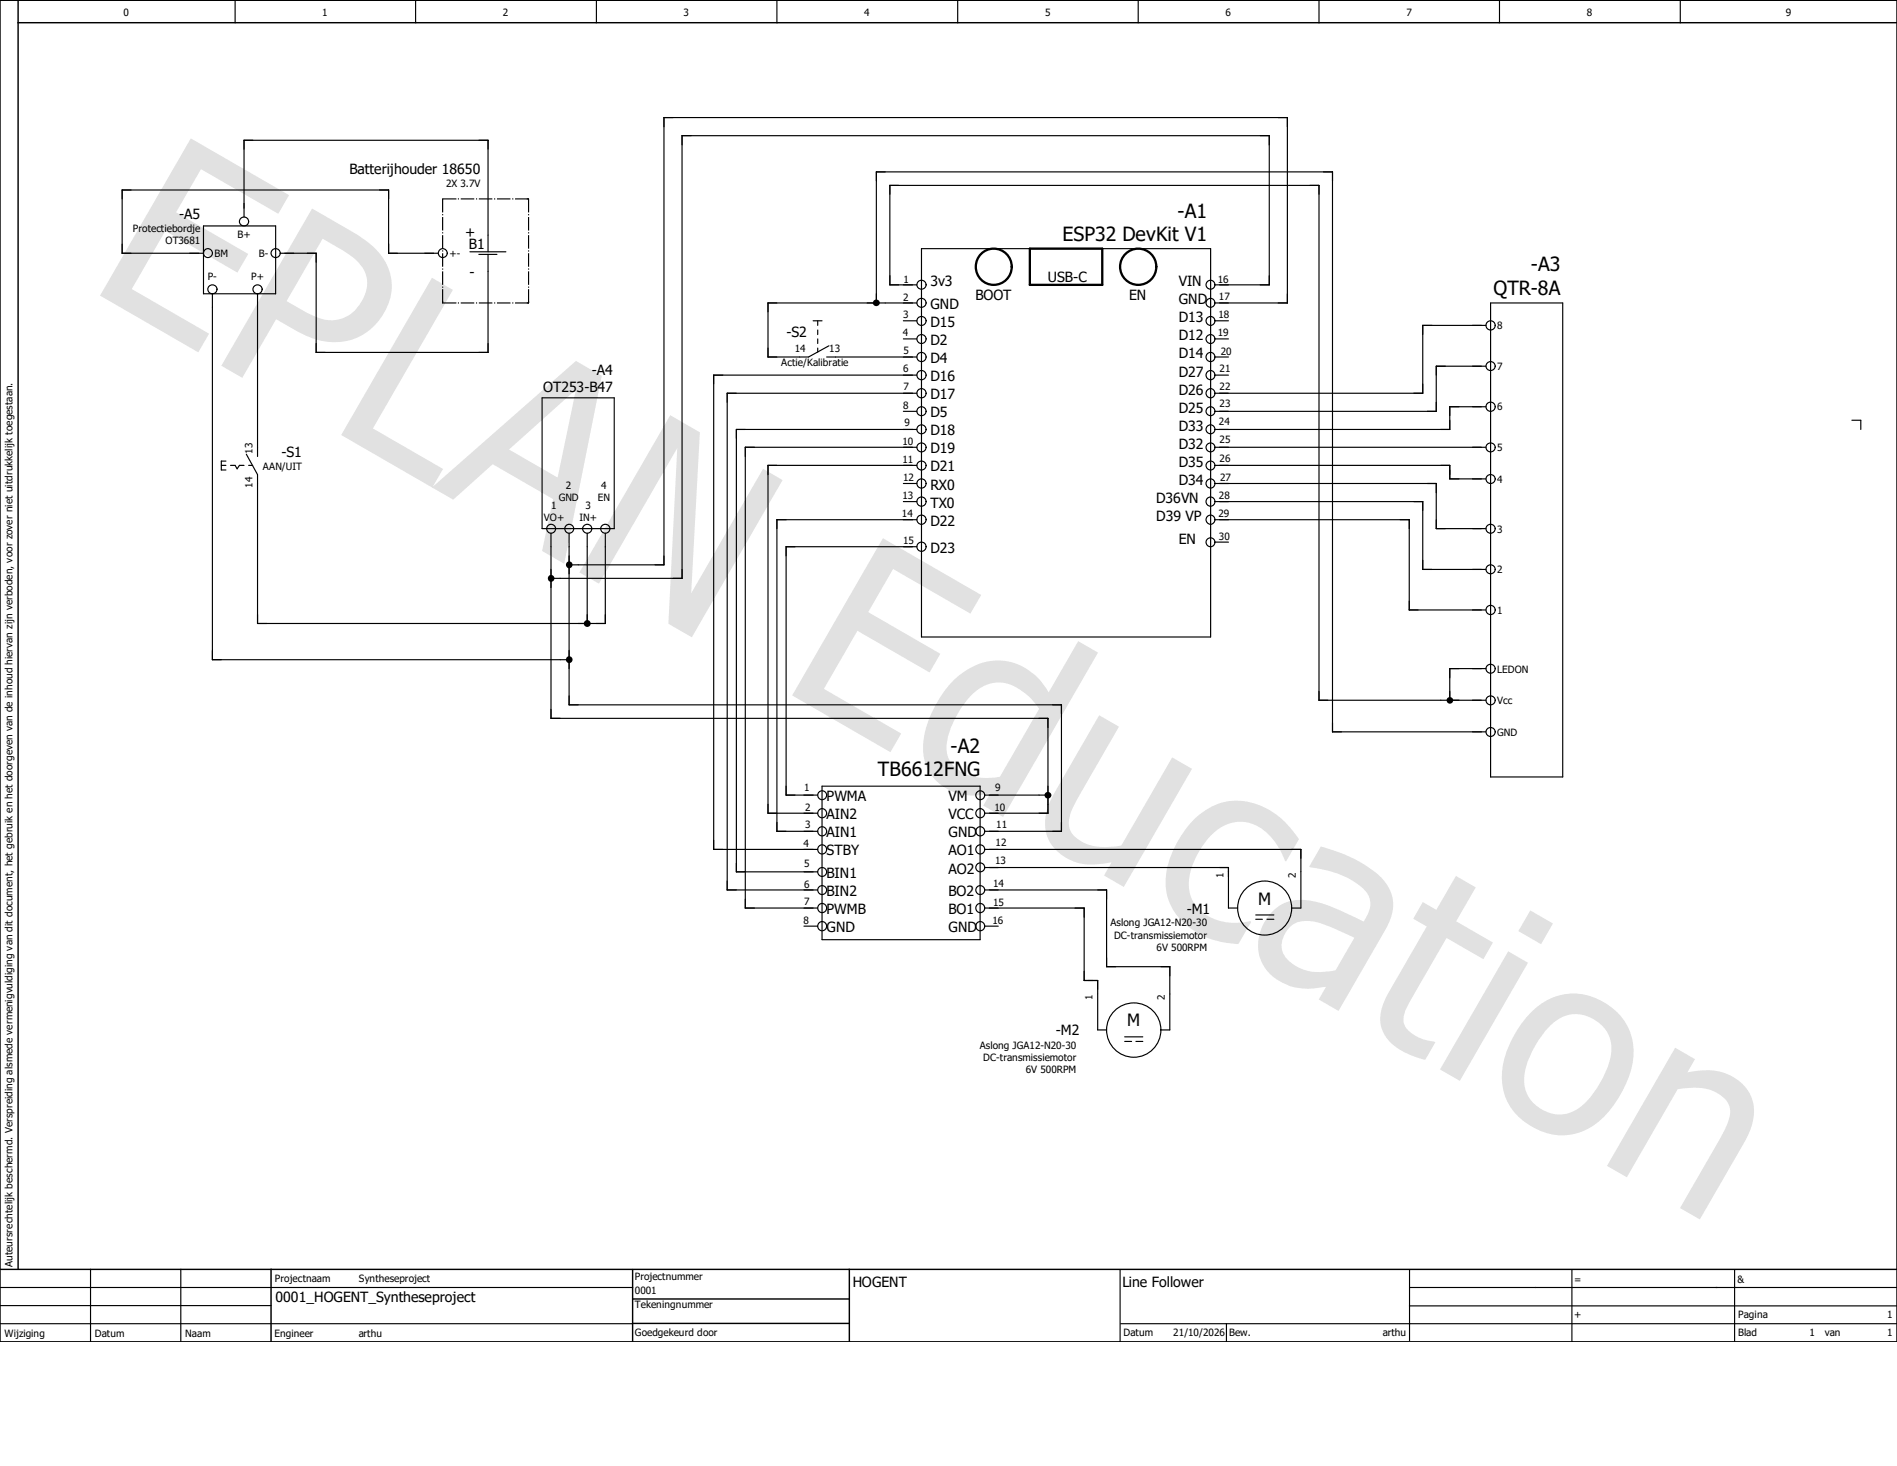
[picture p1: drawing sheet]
<svg xmlns="http://www.w3.org/2000/svg" width="279mm" height="216mm" viewBox="0 0 279 216" stroke-linecap="round" stroke-linejoin="round" font-family="sans-serif">
<path d="M197.7 -.1l-197.7 197.7M0 169.2l40.1 28.4M0 197.5v.1" fill="none" stroke="#fff" stroke-width=".15"/>
<g fill="none" stroke="#000" stroke-width=".17">
<path d="M34.6 0v3.3M61.2 0v3.3M87.8 0v3.3M114.4 0v3.3M141.1 0v3.3M167.6 0v3.3M194.3 0v3.3M220.9 0v3.3M247.5 0v3.3M0 194.9h93.1M0 189.6h93.2M0 192.3h39.9"/>
<path d="M13.3 186.9v10.7M26.6 186.9v10.7M165 187v10.6M165.1 194.9h114.3M180.6 194.9v2.7M207.6 192.3h71.8M207.6 189.6h71.8M207.6 187.1v10.3M231.5 187v10.6M255.5 187.1v10.4"/>
</g>
<path d="M0 0h279.4v197.6h-279.4zM2.7 3.3h276.7M2.7 0v186.9M0 186.9h279.4M39.9 186.9v10.7M93.1 191.3h32M93.2 187v10.5M93.2 194.9h31.9M125.1 186.9v10.7" fill="none" stroke="#000" stroke-width=".21"/>
<path d="M28.1 20.4l14.5 8.3-1.6 2.8-11.4-6.6-3.7 6.4 10.7 6.1-1.6 2.8-10.7-6.2-4.9 8.6 11.4 6.5-1.6 2.8-14.5-8.4zM46 30.7l5.8 3.4a11.4 11.4 0 0 1 5.4 5.4 7.7 7.7 0 0 1-1.6 8 8.5 8.5 0 0 1-10.3 2l-1.3-.6-3.3-1.9-5 8.6-3.1-1.7zM47.5 35.2l-5.3 9.1 2.1 1.3a8.2 8.2 0 0 0 5.2 1.5 5.7 5.7 0 0 0 4.5-6.4 6.7 6.7 0 0 0-3.5-3.8zM63.6 40.9l3.1 1.8-11.8 20.4 10.4 6-1.6 2.7-13.5-7.7zM63.6 71.8l21.2-18.6 3.8 2.2-5.5 27.6-3.3-1.9 1.7-7.6-8.9-5.1-5.8 5.2zM75 66.2l7.1 4.1 2.7-12.9zM98.7 61.1l4.4 2.6-1.3 23.7 10.6-18.4 2.9 1.7-13.4 23.2-3.5-2 1.4-25.9-11.6 20-2.9-1.7zM130 79.3l14.5 8.3-1.6 2.8-11.4-6.6-3.6 6.3 10.6 6.2-1.6 2.7-10.6-6.1-5 8.6 11.4 6.5-1.6 2.8-14.4-8.4zM140.5 100.1a8.7 8.7 0 0 1 9.3-2.3 9.2 9.2 0 0 1 4.7 4.2l4.3-7.6 2.9 1.7-14 24.2-2.9-1.7 1.1-1.8a8.2 8.2 0 0 1-8.2-2 7.4 7.4 0 0 1-1.4-7.3 17.5 17.5 0 0 1 4.2-7.4zM143.1 102.4a13 13 0 0 0-3.7 7.9 4.5 4.5 0 0 0 3.9 4.1 9.8 9.8 0 0 0 4 0l5.8-10a8.8 8.8 0 0 0-5.3-3.8 5.5 5.5 0 0 0-4.7 1.8zM161.9 105.3l2.9 1.7-5.7 9.9a8.7 8.7 0 0 0-1.7 4.6 3.8 3.8 0 0 0 2.8 2.9 10.2 10.2 0 0 0 5 .1l7.4-13 3 1.7-10.1 17.4-2.9-1.7 1.1-1.9a9.6 9.6 0 0 1-6.1-.4 5.9 5.9 0 0 1-3.3-7.8l1.1-2.2zM175.6 120.9a8.8 8.8 0 0 1 11.8-1.3 13.8 13.8 0 0 1 3.9 4l-1.9 3.3-.1-.1a9.3 9.3 0 0 0-4.5-5.3 5.7 5.7 0 0 0-6.8 1.9 11.2 11.2 0 0 0-2.9 7 5.7 5.7 0 0 0 4.8 5.3 9.6 9.6 0 0 0 4.2 0l.2 .1-1.9 3.2a11.5 11.5 0 0 1-9.9-5.5 9.5 9.5 0 0 1 .4-8.5l1.5-2.5zM190 136.5a3.4 3.4 0 0 0-.4 4.8 7 7 0 0 0 6.6 1.7l.5-.1 2.8-4.8-2.3-1a10.8 10.8 0 0 0-5.4-1.4 2.87 2.87 0 0 0-1.8 .8zM194.5 124.7a20.1 20.1 0 0 1 9 4.6 5.7 5.7 0 0 1 .8 7.1l-7.2 12.5-2.9-1.7 1.1-1.9a9.3 9.3 0 0 1-7.4-1.2 6.2 6.2 0 0 1-1.3-8.8 6 6 0 0 1 6.8-2.6 33.6 33.6 0 0 1 7.4 3 4 4 0 0 0 .9-3.5 6.6 6.6 0 0 0-3.2-2.9 16.6 16.6 0 0 0-5.5-1.6l-.2-.1zM209.6 132.8l2 1.2 2.8-5 3 1.7-2.9 5 5.4 3.1-1.4 2.5-5.4-3.2-4.8 8.3a9.7 9.7 0 0 0-1.6 3.7 2.79 2.79 0 0 0 1.9 2.5 10.2 10.2 0 0 0 2.8 .9l-1.5 2.6-1.1-.3a9 9 0 0 1-4.9-3.5 5.2 5.2 0 0 1 0-4.8l.7-1.4 5.5-9.7-2-1.1zM222.1 140.1l3 1.7-10.1 17.4-2.9-1.7zM225.4 134.1l3.3 1.9-1.7 3.1-3.4-2zM225.6 149a8.6 8.6 0 0 1 12-.4 8.5 8.5 0 0 1 2.4 9.8 14.8 14.8 0 0 1-5.9 7.7 8.4 8.4 0 0 1-9.3-.7 8.3 8.3 0 0 1-3.2-9.5 16.6 16.6 0 0 1 4-6.9zM228.1 151.3a14.1 14.1 0 0 0-3.6 7.1 5.2 5.2 0 0 0 3.2 5.3 5.2 5.2 0 0 0 6-1.5 14.5 14.5 0 0 0 3.6-7.2 5.2 5.2 0 0 0-6.4-5.5 5.9 5.9 0 0 0-2.8 1.8zM246.7 154.3l3 1.7-1.2 1.9a8.9 8.9 0 0 1 7.4 1.1 5.8 5.8 0 0 1 2 7l-1 2.3-6.5 11.3-3-1.7 5.7-9.9a10.8 10.8 0 0 0 1.7-4.2 3.1 3.1 0 0 0-2-2.9 8.8 8.8 0 0 0-5.7-.5l-7.5 13-2.9-1.7z" fill="#e1e1e1"/>
<g fill="none" stroke="#000" stroke-width=".17">
<path d="M30 37.3h-12v-9.3h39.2v9.3h7.4M30 33.3h10.6v10h-10.6zM35.9 32v-11.3h36v16.4M41.3 37.3h5.3v14.6h25.3v-14.4M69.2 37.1h5.3M70.5 37.5h2.7M135.7 36.6h42.6v57.2h-42.6zM31.3 43.3v53.9h52.5M37.9 43.3v23.9M79.8 58.6h10.7v19.3h-10.7zM119.8 47.2h1.3M120.4 47.2v.7"/>
<path d="M120.4 48.6v.7M120.4 49.9v.7M120.4 51.3v.6M121.8 52.6h13.2M129.1 44.6v-19.3h67.2v82.5h22.6M133.1 47.2h1.9M133.1 49.9h1.9M135 42h-3.9v-14.7h63.2v75.8h24.6M135 44.6h-21.9v8h6l3-1.7M135 57.9h-27.9v73.2h13.3M135 55.2h-29.9v69.9h15.3M178.9 42h8v-22h-86.4v65.2h-19.3"/>
<path d="M178.9 44.6h10.7v-27.3h-91.8v65.9h-14M178.9 55.2h2M178.9 52.6h2M178.9 47.2h2M178.9 49.9h2M218.9 59.9h-5.4v3.3h-34.6M218.9 47.9h-9.4v10h-30.6M218.9 53.9h-7.4v6.7h-32.6M219.5 44.6h10.7v69.8h-10.7zM32.6 68.5h.7M33.3 67.9h-.7v1.3h.7M34 68.5h.6l.3 .5 .4-.5h.6"/>
<path d="M36.3 66.9l1.6 3v21.9h51.3v-13.3M36.6 68.5h.6M81.2 78.5v27.3h73.1v14h-9.3M83.8 78.5v25.3h72.5v18.6h-11.3M86.5 78.5v13.3M133.1 73.9h1.9M133.1 71.2h1.9M133.1 60.6h1.9M135 68.5h-21.9v51.3h7.3M135 65.9h-25.2v67.8h10.6M135 76.5h-20.6v45.9h6M135 63.2h-26.5v65.2h11.9"/>
<path d="M178.9 68.5h34.6v2h5.4M178.9 76.5h28.7v13.3h11.3M178.9 73.9h30.6v10h9.4M178.9 71.2h32.6v6.7h7.4M178.9 65.9h40M178.9 79.8h2M272.8 61.9h1.3v1.3M135 80.5h-19.2v36.6h4.6M218.9 98.5h-5.4v4.6M121.1 115.8h23.3v22.6h-23.3zM145 117.1h9.3M118.4 136.4h2"/>
<path d="M145 127.8h35.9v5.9h1.4M145 131.1h18v11.3h9.3v9.3h-1.3M145 133.7h14.7v10.7h2v7.3h1.3M145 125.1h46.6v8.6h-1.4M145 136.4h2M185 134.7h2.6M185 135.4h.9M186.6 135.4h1M165.7 152.7h2.6M165.7 153.4h1M167.3 153.4h1"/>
<circle cx="30.6" cy="37.3" r=".66"/>
<circle cx="35.9" cy="32.6" r=".67"/>
<circle cx="40.6" cy="37.3" r=".67"/>
<circle cx="65.2" cy="37.3" r=".66"/>
<circle cx="31.3" cy="42.6" r=".67"/>
<circle cx="37.9" cy="42.6" r=".67"/>
<circle cx="135.7" cy="52.6" r=".68"/>
<circle cx="135.7" cy="55.2" r=".68"/>
<circle cx="135.7" cy="57.9" r=".68"/>
<circle cx="135.7" cy="44.6" r=".67"/>
<circle cx="135.7" cy="41.9" r=".67"/>
<circle cx="135.7" cy="49.9" r=".67"/>
<circle cx="135.7" cy="47.3" r=".67"/>
<circle cx="178.3" cy="52.6" r=".66"/>
<circle cx="178.3" cy="55.2" r=".66"/>
<circle cx="178.3" cy="57.9" r=".66"/>
<circle cx="178.3" cy="41.9" r=".65"/>
<circle cx="178.3" cy="44.6" r=".65"/>
<circle cx="178.3" cy="47.3" r=".65"/>
<circle cx="178.3" cy="49.9" r=".65"/>
<circle cx="219.5" cy="59.9" r=".68"/>
<circle cx="219.5" cy="47.9" r=".68"/>
<circle cx="219.5" cy="53.9" r=".67"/>
<circle cx="81.2" cy="77.9" r=".66"/>
<circle cx="83.8" cy="77.9" r=".66"/>
<circle cx="86.5" cy="77.9" r=".66"/>
<circle cx="89.2" cy="77.9" r=".67"/>
<circle cx="135.7" cy="73.9" r=".68"/>
<circle cx="135.7" cy="71.2" r=".68"/>
<circle cx="135.7" cy="76.5" r=".68"/>
<circle cx="135.7" cy="63.2" r=".67"/>
<circle cx="135.7" cy="60.6" r=".67"/>
<circle cx="135.7" cy="68.6" r=".67"/>
<circle cx="135.7" cy="65.9" r=".67"/>
<circle cx="178.3" cy="71.2" r=".66"/>
<circle cx="178.3" cy="73.9" r=".66"/>
<circle cx="178.3" cy="76.5" r=".66"/>
<circle cx="178.3" cy="60.6" r=".65"/>
<circle cx="178.3" cy="63.2" r=".65"/>
<circle cx="178.3" cy="79.9" r=".65"/>
<circle cx="178.3" cy="68.6" r=".65"/>
<circle cx="178.3" cy="65.9" r=".65"/>
<circle cx="219.5" cy="65.9" r=".67"/>
<circle cx="219.5" cy="70.6" r=".67"/>
<circle cx="219.5" cy="77.9" r=".67"/>
<circle cx="135.7" cy="80.5" r=".68"/>
<circle cx="219.5" cy="89.8" r=".68"/>
<circle cx="219.5" cy="83.8" r=".67"/>
<circle cx="219.5" cy="98.5" r=".67"/>
<circle cx="121.1" cy="119.8" r=".67"/>
<circle cx="121.1" cy="117.1" r=".66"/>
<circle cx="144.4" cy="119.8" r=".67"/>
<circle cx="144.4" cy="117.1" r=".66"/>
<circle cx="219.5" cy="103.2" r=".67"/>
<circle cx="219.5" cy="107.8" r=".67"/>
<circle cx="121.1" cy="133.7" r=".67"/>
<circle cx="121.1" cy="136.4" r=".67"/>
<circle cx="121.1" cy="122.4" r=".67"/>
<circle cx="121.1" cy="125.1" r=".67"/>
<circle cx="121.1" cy="128.4" r=".66"/>
<circle cx="121.1" cy="131.1" r=".66"/>
<circle cx="144.4" cy="133.7" r=".67"/>
<circle cx="144.4" cy="125.1" r=".67"/>
<circle cx="144.4" cy="122.4" r=".67"/>
<circle cx="144.4" cy="136.4" r=".67"/>
<circle cx="144.4" cy="127.7" r=".66"/>
<circle cx="144.4" cy="131.1" r=".66"/>
<circle cx="186.3" cy="133.7" r="4"/>
<circle cx="167" cy="151.7" r="4"/>
</g>
<g fill="none" stroke="#000" stroke-width=".34">
<path d="M151.7 36.6h10.6v5.4h-10.6z"/>
<circle cx="146.4" cy="39.3" r="2.66"/>
<circle cx="167.6" cy="39.3" r="2.66"/>
</g>
<g fill="#000">
<path d="M128.6 44.4a.51 .51 0 0 1 .6-.3 .51 .51 0 0 1 .4 .5h-.5h.5a.5 .5 0 0 1-.7 .5 .5 .5 0 0 1-.3-.7z" fill-rule="evenodd"/>
<path d="M80.9 84.7a.49 .49 0 0 1 .8 .5h-.5h.5a.5 .5 0 0 1-.8 .4 .5 .5 0 0 1 0-.9z" fill-rule="evenodd"/>
<path d="M83.6 82.7a.49 .49 0 0 1 .7 .5h-.5h.5a.5 .5 0 0 1-.7 .4 .5 .5 0 0 1 0-.9z" fill-rule="evenodd"/>
<path d="M83.6 96.7a.49 .49 0 0 1 .7 .5h-.5h.5a.5 .5 0 0 1-.7 .4 .5 .5 0 0 1 0-.9z" fill-rule="evenodd"/>
<path d="M86.1 91.6a.5 .5 0 0 1 .5-.3 .5 .5 0 0 1 .4 .5h-.5h.5a.5 .5 0 0 1-.6 .5 .5 .5 0 0 1-.3-.7z" fill-rule="evenodd"/>
<path d="M153.9 116.9a.52 .52 0 0 1 .6-.3 .52 .52 0 0 1 .4 .5h-.6h.6a.5 .5 0 0 1-.7 .5 .5 .5 0 0 1-.3-.7z" fill-rule="evenodd"/>
<path d="M213.1 102.9a.49 .49 0 0 1 .6-.2 .49 .49 0 0 1 .3 .4h-.5h.5a.49 .49 0 0 1-.6 .5 .49 .49 0 0 1-.3-.7z" fill-rule="evenodd"/>
</g>
<g fill="#000">
<path d="M77.6 29.2l.3 .1-.3 .1zM65.1 44.4h.2l-.1 .3zM77.6 44.5l.3 .1-.3 .1zM77.8 44.4h.1v.3z"/>
<path d="M65.1 29.3v2h.2v-2l-.1-.1zM65.1 31.5v.2h.2v-.2zM65.1 32v2h.2v-2zM65.1 34.2v.2h.2v-.2zM65.1 34.6v2h.2v-2zM65.1 36.9v.1h.2v-.1zM65.1 37.3v2h.2v-2zM65.1 39.5v.2h.2v-.2zM65.1 40v2h.2v-2zM65.1 42.2v.2h.2v-.2zM65.1 42.6v2l.1 .1 .1-.1v-2z"/>
<path d="M65.2 29.2l-.1 .1 .1 .1h2v-.2zM67.4 29.2v.2h.2v-.2zM67.9 29.2v.2h1.9v-.2zM70.1 29.2v.2h.2v-.2zM70.5 29.2v.2h2v-.2zM72.8 29.2v.2h.1v-.2zM73.2 29.2v.2h2v-.2zM75.4 29.2v.2h.2v-.2zM75.9 29.2v.2h2v-.1v-.1z"/>
<path d="M77.8 29.3v2h.1v-2v-.1zM77.8 31.5v.2h.1v-.2zM77.8 32v2h.1v-2zM77.8 34.2v.2h.1v-.2zM77.8 34.6v2h.1v-2zM77.8 36.9v.1h.1v-.1zM77.8 37.3v2h.1v-2zM77.8 39.5v.2h.1v-.2zM77.8 40v2h.1v-2zM77.8 42.2v.2h.1v-.2zM77.8 42.6v2l.1 .1v-.1v-2z"/>
<path d="M65.2 44.5l-.1 .1 .1 .1h2v-.2zM67.4 44.5v.2h.2v-.2zM67.9 44.5v.2h1.9v-.2zM70.1 44.5v.2h.2v-.2zM70.5 44.5v.2h2v-.2zM72.8 44.5v.2h.1v-.2zM73.2 44.5v.2h2v-.2zM75.4 44.5v.2h.2v-.2zM75.9 44.5v.2h2v-.1v-.1z"/>
</g>
<g font-size="2.9">
<text x="156.5" y="35.5">ESP32 DevKit V1</text>
<text x="173.4" y="32">-A1</text>
<text x="225.5" y="39.9">-A3</text>
<text x="220" y="43.4">QTR-8A</text>
<text x="140" y="110.8">-A2</text>
<text x="129.3" y="114.3">TB6612FNG</text>
</g>
<g font-size="2.5">
<text x="185.3" y="133.2">M</text>
<text x="166" y="151.2">M</text>
</g>
<g font-size="2.1">
<text x="51.5" y="25.6">Batterijhouder 18650</text>
<text x="26.4" y="32.3">-A5</text>
<text x="68.5" y="34.8">+</text>
<text x="69" y="36.7">B1</text>
<text x="69.2" y="40.8">-</text>
<text x="154.3" y="41.5">USB-C</text>
<text x="137" y="42.2">3v3</text>
<text x="137" y="45.5">GND</text>
<text x="143.7" y="44.2">BOOT</text>
<text x="166.3" y="44.2">EN</text>
<text x="173.6" y="42.2">VIN</text>
<text x="173.6" y="44.8">GND</text>
<text x="173.6" y="47.5">D13</text>
<text x="115.8" y="49.7">-S2</text>
<text x="137" y="48.1">D15</text>
<text x="137" y="50.8">D2</text>
<text x="137" y="53.5">D4</text>
<text x="173.6" y="50.1">D12</text>
<text x="173.6" y="52.8">D14</text>
<text x="80" y="57.7">OT253-B47</text>
<text x="87.2" y="55.2">-A4</text>
<text x="137" y="56.1">D16</text>
<text x="137" y="58.8">D17</text>
<text x="173.6" y="55.5">D27</text>
<text x="173.6" y="58.1">D26</text>
<text x="137" y="61.4">D5</text>
<text x="137" y="64.1">D18</text>
<text x="173.6" y="60.8">D25</text>
<text x="173.6" y="63.5">D33</text>
<text x="41.4" y="67.3">-S1</text>
<text x="137" y="66.8">D19</text>
<text x="137" y="69.4">D21</text>
<text x="173.6" y="66.1">D32</text>
<text x="173.6" y="68.7">D35</text>
<text x="173.6" y="71.4">D34</text>
<text x="137" y="72.1">RX0</text>
<text x="137" y="74.8">TX0</text>
<text x="137" y="77.4">D22</text>
<text x="170.3" y="74.1">D36VN</text>
<text x="170.3" y="76.7">D39 VP</text>
<text x="137" y="81.4">D23</text>
<text x="173.6" y="80.1">EN</text>
<text x="121.7" y="118">PWMA</text>
<text x="139.7" y="118">VM</text>
<text x="121.7" y="120.6">AIN2</text>
<text x="121.7" y="123.3">AIN1</text>
<text x="121.7" y="126">STBY</text>
<text x="139.7" y="120.6">VCC</text>
<text x="139.7" y="123.3">GND</text>
<text x="139.7" y="126">AO1</text>
<text x="121.7" y="129.3">BIN1</text>
<text x="121.7" y="132">BIN2</text>
<text x="139.7" y="128.6">AO2</text>
<text x="139.7" y="132">BO2</text>
<text x="121.7" y="134.6">PWMB</text>
<text x="121.7" y="137.3">GND</text>
<text x="139.7" y="134.6">BO1</text>
<text x="139.7" y="137.3">GND</text>
<text x="174.8" y="134.5">-M1</text>
<text x="155.5" y="152.5">-M2</text>
<text x="40.6" y="191.7">0001_HOGENT_Syntheseproject</text>
<text x="125.6" y="189.6">HOGENT</text>
<text x="165.3" y="189.5">Line Follower</text>
</g>
<g font-size="1.5">
<text x="18.2" y="2.3">0</text>
<text x="47.5" y="2.3">1</text>
<text x="74.1" y="2.3">2</text>
<text x="100.7" y="2.3">3</text>
<text x="127.3" y="2.3">4</text>
<text x="153.9" y="2.3">5</text>
<text x="180.5" y="2.3">6</text>
<text x="207.1" y="2.3">7</text>
<text x="233.7" y="2.3">8</text>
<text x="263" y="2.3">9</text>
<text x="65.7" y="27.5">2X 3.7V</text>
<text x="19.6" y="34.2">Protectiebordje</text>
<text x="24.4" y="35.9">OT3681</text>
<text x="35" y="35.1">B+</text>
<text x="30.6" y="41.3">P-</text>
<text x="31.6" y="37.8">BM</text>
<text x="37" y="41.3">P+</text>
<text x="38.1" y="37.8">B-</text>
<text x="66.2" y="37.8">+-</text>
<text x="133.1" y="41.6">1</text>
<text x="179.4" y="41.7">16</text>
<text x="133" y="44.3">2</text>
<text x="133" y="46.9">3</text>
<text x="179.4" y="46.9">18</text>
<text x="179.5" y="44.2">17</text>
<text x="115.1" y="54">Actie/Kalibratie</text>
<text x="117" y="51.9">14</text>
<text x="122.1" y="51.9">13</text>
<text x="133" y="49.5">4</text>
<text x="133.1" y="52.1">5</text>
<text x="179.4" y="49.4">19</text>
<text x="179.8" y="52.3">20</text>
<text x="220.5" y="48.5">8</text>
<text x="133" y="54.7">6</text>
<text x="133.1" y="57.5">7</text>
<text x="179.6" y="54.7">21</text>
<text x="179.6" y="57.5">22</text>
<text x="179.6" y="59.9">23</text>
<text x="220.5" y="54.5">7</text>
<text x="132.9" y="65.6">10</text>
<text x="133" y="60.2">8</text>
<text x="133.2" y="62.8">9</text>
<text x="179.5" y="62.7">24</text>
<text x="179.6" y="65.2">25</text>
<text x="220.5" y="60.5">6</text>
<text x="37.2" y="71.8" transform="rotate(-90 37.2 71.8)">14</text>
<text x="37.2" y="66.8" transform="rotate(-90 37.2 66.8)">13</text>
<text x="38.7" y="69.2">AAN/UIT</text>
<text x="83.4" y="72">2</text>
<text x="132.9" y="68.2">11</text>
<text x="133" y="70.9">12</text>
<text x="179.6" y="68.1">26</text>
<text x="179.7" y="70.8">27</text>
<text x="220.5" y="66.5">5</text>
<text x="220.5" y="71.1">4</text>
<text x="80.1" y="76.8">VO+</text>
<text x="81.2" y="75">1</text>
<text x="82.3" y="73.7">GND</text>
<text x="85.3" y="76.7">IN+</text>
<text x="86.2" y="75">3</text>
<text x="88.1" y="73.8">EN</text>
<text x="88.6" y="72">4</text>
<text x="132.8" y="76.1">14</text>
<text x="132.9" y="73.5">13</text>
<text x="179.4" y="76.1">29</text>
<text x="179.5" y="73.4">28</text>
<text x="133" y="80.2">15</text>
<text x="179.5" y="79.5">30</text>
<text x="220.5" y="78.4">3</text>
<text x="220.5" y="84.4">2</text>
<text x="220.5" y="90.4">1</text>
<text x="220.5" y="99.1">LEDON</text>
<text x="220.5" y="103.7">Vcc</text>
<text x="220.5" y="108.4">GND</text>
<text x="118.4" y="116.5">1</text>
<text x="118.6" y="119.5">2</text>
<text x="146.5" y="119.4">10</text>
<text x="146.6" y="116.5">9</text>
<text x="118.3" y="124.8">4</text>
<text x="118.6" y="121.9">3</text>
<text x="146.6" y="124.6">12</text>
<text x="146.7" y="122">11</text>
<text x="118.4" y="127.7">5</text>
<text x="118.4" y="130.8">6</text>
<text x="146.3" y="130.6">14</text>
<text x="146.6" y="127.3">13</text>
<text x="180.2" y="129.3" transform="rotate(-90 180.2 129.3)">1</text>
<text x="190.8" y="129.3" transform="rotate(-90 190.8 129.3)">2</text>
<text x="118.3" y="136.1">8</text>
<text x="118.4" y="133.2">7</text>
<text x="146.2" y="136.1">16</text>
<text x="146.3" y="133.4">15</text>
<text x="163.6" y="136.4">Aslong JGA12-N20-30</text>
<text x="164.1" y="138.3">DC-transmissiemotor</text>
<text x="170.3" y="140">6V 500RPM</text>
<text x="160.9" y="147.3" transform="rotate(-90 160.9 147.3)">1</text>
<text x="171.6" y="147.3" transform="rotate(-90 171.6 147.3)">2</text>
<text x="144.3" y="154.4">Aslong JGA12-N20-30</text>
<text x="144.8" y="156.2">DC-transmissiemotor</text>
<text x="151.1" y="158">6V 500RPM</text>
<text x="1.8" y="186.6" transform="rotate(-90 1.8 186.6)">Auteursrechtelijk beschermd. Verspreiding alsmede vermenigvuldiging van dit document, het gebruik en het doorgeven van de inhoud hiervan zijn verboden, voor zover niet uitdrukkelijk toegestaan.</text>
<text x="40.5" y="188.8">Projectnaam</text>
<text x="52.9" y="188.8">Syntheseproject</text>
<text x="93.5" y="190.5">0001</text>
<text x="93.5" y="188.5">Projectnummer</text>
<text x="231.9" y="188.9">=</text>
<text x="255.9" y="188.9">&amp;</text>
<text x=".7" y="196.9">Wijziging</text>
<text x="14" y="196.9">Datum</text>
<text x="27.3" y="196.9">Naam</text>
<text x="40.4" y="196.8">Engineer</text>
<text x="52.8" y="196.8">arthu</text>
<text x="93.5" y="196.8">Goedgekeurd door</text>
<text x="93.5" y="192.7">Tekeningnummer</text>
<text x="165.5" y="196.8">Datum</text>
<text x="172.8" y="196.8">21/10/2026</text>
<text x="181" y="196.8">Bew.</text>
<text x="203.7" y="196.8">arthu</text>
<text x="231.9" y="194.1">+</text>
<text x="256" y="196.8">Blad</text>
<text x="256" y="194.1">Pagina</text>
<text x="266.5" y="196.8">1</text>
<text x="268.8" y="196.8">van</text>
<text x="278" y="196.8">1</text>
<text x="278" y="194.1">1</text>
</g>
</svg>
